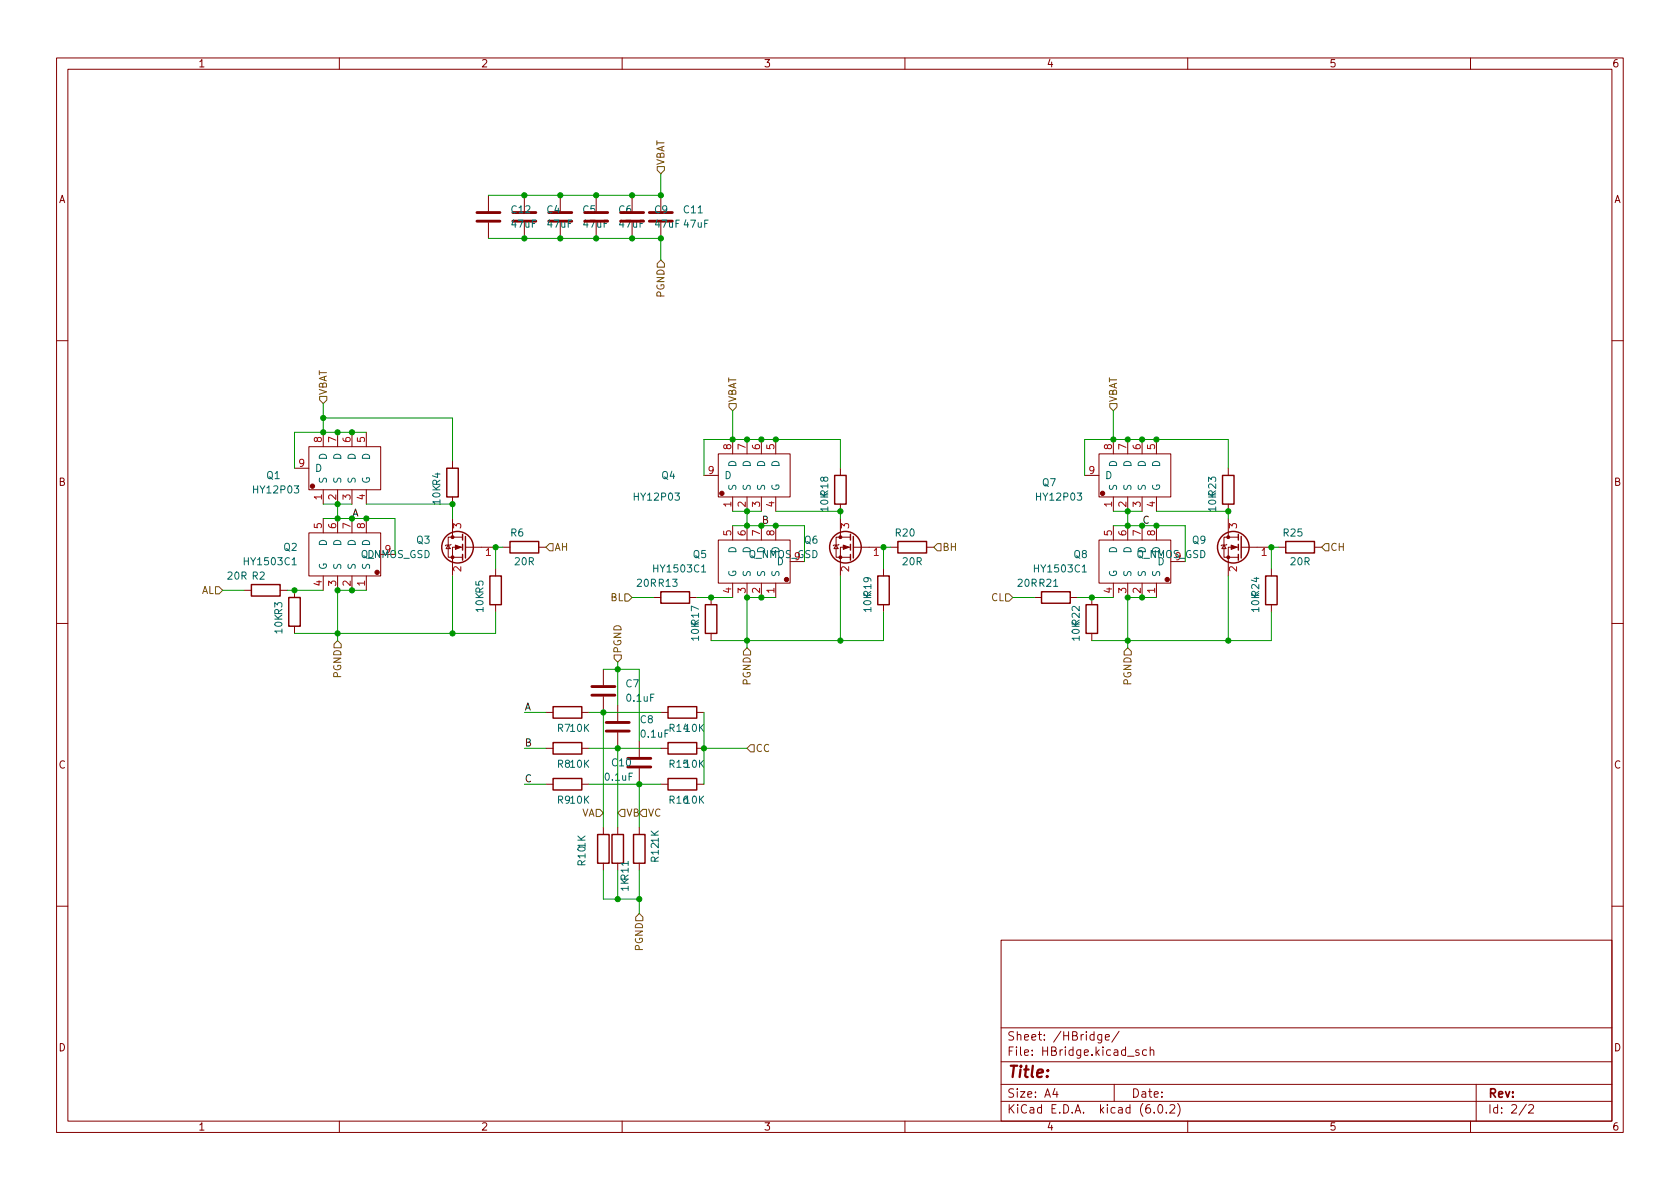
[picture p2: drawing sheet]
<svg xmlns="http://www.w3.org/2000/svg" width="297mm" height="210mm" viewBox="0 0 297 210" stroke-linecap="round" stroke-linejoin="round" font-family="sans-serif">
<g fill="none" stroke="#840000" stroke-width=".18">
<path d="M10 10.2h277v190.1h-277zM12 12.2h273v186.1h-273zM60 10.2v2M110 10.2v2M160 10.2v2M210 10.2v2M260 10.2v2M86.4 34.5v2.8M86.4 39.4v2.8M92.7 34.5v2.8M92.7 39.4v2.8M99.1 34.5v2.8"/>
<path d="M99.1 39.4v2.8M105.4 34.5v2.8M105.4 39.4v2.8M111.8 34.5v2.8M111.8 39.4v2.8M116.8 34.5v2.8M116.8 39.4v2.8M10 60.2h2M54.6 79h12.7v7.6h-12.7zM57.1 76.4v2.6M59.7 76.4v2.6M62.2 76.4v2.6"/>
<path d="M64.8 76.4v2.6M129.5 77.7v2.6M132.1 77.7v2.6M134.6 77.7v2.6M137.2 77.7v2.6M196.8 77.7v2.6M199.4 77.7v2.6M201.9 77.7v2.6M204.5 77.7v2.6M285 60.2h2M52.1 82.8h2.5M54.6 94.2h12.7v7.6h-12.7z"/>
<path d="M57.1 86.6v2.5M57.1 91.7v2.5M59.7 86.6v2.5M59.7 91.7v2.5M62.2 86.6v2.5M62.2 91.7v2.5M64.8 86.6v2.5M64.8 91.7v2.5M79.2 96.4l.4 .6h-.7zM79.8 96.3l-.2 .1h-.7l-.2 .1M80 81.5v1.3M80 87.9v1.2"/>
<path d="M80 91.7v3.3M81.8 96.8h-1.8v5M81.8 95h-2.6v3.5h2.6M82.3 96.8h5.3M88.9 96.8h1.3M95.2 96.8h1.3M124.5 84.1h2.5M127 95.5h12.7v7.6h-12.7zM127 80.3h12.7v7.6h-12.7zM129.5 87.9v2.5M129.5 93v2.5M132.1 87.9v2.5"/>
<path d="M132.1 93v2.5M134.6 87.9v2.5M134.6 93v2.5M137.2 87.9v2.5M137.2 93v2.5M147.8 96.4l.4 .6h-.8zM148.3 96.3l-.1 .1h-.8l-.1 .1M148.6 82.8v1.3M148.6 89.1v1.3M148.6 91.7v3.3M150.4 96.8h-1.8v5M150.4 95h-2.6v3.5h2.6"/>
<path d="M150.9 96.8h5.3M157.5 96.8h1.2M163.8 96.8h1.3M191.8 84.1h2.5M194.3 80.3h12.7v7.6h-12.7zM194.3 95.5h12.7v7.6h-12.7zM196.8 87.9v2.5M196.8 93v2.5M199.4 87.9v2.5M199.4 93v2.5M201.9 87.9v2.5M201.9 93v2.5"/>
<path d="M204.5 87.9v2.5M204.5 93v2.5M216.4 96.4l.4 .6h-.8zM216.9 96.3l-.1 .1h-.8l-.1 .1M217.2 82.8v1.3M217.2 89.1v1.3M217.2 91.7v3.3M218.9 96.8h-1.7v5M218.9 95h-2.5v3.5h2.5M219.5 96.8h5.3M226.1 96.8h1.2M232.4 96.8h1.3"/>
<path d="M10 110.2h2M43.2 104.4h1.2M49.5 104.4h1.3M52.1 104.4v1.3M52.1 110.7v1.3M57.1 101.8v2.6M59.7 101.8v2.6M62.2 101.8v2.6M64.8 101.8v2.6M87.6 100.6v1.2M87.6 106.9v1.3M106.7 118.4v2.8"/>
<path d="M115.6 105.7h1.2M121.9 105.7h1.3M125.7 105.7v1.2M125.7 112v1.3M129.5 103.1v2.6M132.1 103.1v2.6M134.6 103.1v2.6M137.2 103.1v2.6M156.2 100.6v1.2M156.2 106.9v1.3M182.9 105.7h1.2M189.2 105.7h1.3"/>
<path d="M193 105.7v1.2M193 112v1.3M196.8 103.1v2.6M199.4 103.1v2.6M201.9 103.1v2.6M204.5 103.1v2.6M224.8 100.6v1.2M224.8 106.9v1.3M285 110.2h2M96.5 132.3h1.3M96.5 126h1.3M96.5 138.7h1.3"/>
<path d="M102.9 132.3h1.2M102.9 126h1.2M102.9 138.7h1.2M106.7 123.2v2.8M109.2 124.7v2.8M109.2 129.5v2.8M113 131.1v2.8M113 135.9v2.8M116.8 132.3h1.3M116.8 126h1.3M116.8 138.7h1.3M123.2 132.3h1.3"/>
<path d="M123.2 126h1.3M123.2 138.7h1.3M106.7 146.3v1.3M106.7 152.6v1.3M109.2 146.3v1.3M109.2 152.6v1.3M113 146.3v1.3M113 152.6v1.3M10 160.2h2M177 166.3h108v32h-108zM285 160.2h2M60 198.3v2"/>
<path d="M110 198.3v2M160 198.3v2M177 194.8h108M177 191.8h108M177 187.8h108M177 181.8h108M186.5 192.5l-.4 1h1M186.9 193v1M194.8 182.9v1.2l-.3 .3h-.4M194.8 183l-.4-.1-.3 .3v.4l.1 .3h.6M195.4 183.4l.7-.1v-.3l-.5-.1-.2 .2 .1 .8h.6M197 191.8v3"/>
<path d="M197.9 182.4l-1.3 1.9M201.4 185.7l-.4-.1-.2 .2 .1 .3 .5 .1v.4h-.6M202.7 185.7l-.4-.1-.3 .3v.4l.1 .3h.6M203.4 185.8l.2-.2 .3 .1 .1 .9M203.4 185.1v1.5M204.1 196.7v.1M204.9 195.4l.2-.1a.81 .81 0 0 1 .6 .7 .81 .81 0 0 1-.3 .8h-.2a.81 .81 0 0 1-.6-.6 .81 .81 0 0 1 .3-.8zM206.2 196.7v.1M206.9 195.5l.5-.2 .2 .2 .1 .3-.9 1h.9M208.2 195.1a1.72 1.72 0 0 1 0 2.3M210 198.3v2M260 198.3v2"/>
<path d="M261 191.8v6.5M269.9 195.3l-1.3 1.9M270.3 195.5l.6-.2 .2 .2 .1 .3-1 1h1"/>
</g>
<g fill="none" stroke="#840000" stroke-width=".25">
<path d="M79 82.8h2v5.1h-2zM81.8 94.5v1M81.8 96.3v1M81.8 98v1.1M82.3 94.9v3.8M90.2 95.8h5v2h-5zM147.6 84.1h2v5h-2zM150.4 94.5v1M150.4 96.3v1M150.4 98v1.1M150.9 94.9v3.8M158.7 95.8h5.1v2h-5.1z"/>
<path d="M216.2 84.1h2v5h-2zM218.9 94.5v1M218.9 96.3v1M218.9 98v1.1M219.5 94.9v3.8M227.3 95.8h5.1v2h-5.1zM44.4 103.4h5.1v2h-5.1zM51.1 105.7h2v5h-2zM86.6 101.8h2v5.1h-2zM116.8 104.6h5.1v2.1h-5.1zM124.7 106.9h2v5.1h-2zM155.2 101.8h2v5.1h-2z"/>
<path d="M184.1 104.6h5.1v2.1h-5.1zM192 106.9h2.1v5.1h-2.1zM223.8 101.8h2v5.1h-2zM97.8 131.3h5.1v2h-5.1zM97.8 125h5.1v2h-5.1zM97.8 137.7h5.1v2h-5.1zM118.1 131.3h5.1v2h-5.1zM118.1 137.7h5.1v2h-5.1zM118.1 125h5.1v2h-5.1zM105.7 147.6h2v5h-2zM108.2 147.6h2v5h-2zM112 147.6h2v5h-2z"/>
<circle cx="80.9" cy="96.8" r="2.79"/>
<circle cx="149.5" cy="96.8" r="2.79"/>
<circle cx="218.1" cy="96.8" r="2.79"/>
</g>
<g fill="#840000" stroke="#840000" stroke-width=".18">
<path d="M80.5 96.4l1 .4-1 .3z"/>
<path d="M149.1 96.4l1 .4-1 .3z"/>
<path d="M217.7 96.4l1 .4-1 .3z"/>
<circle cx="66.7" cy="101.2" r=".38"/>
<circle cx="80" cy="98.5" r=".25"/>
<circle cx="80" cy="95" r=".25"/>
<circle cx="148.6" cy="98.5" r=".25"/>
<circle cx="148.6" cy="95" r=".25"/>
<circle cx="139.1" cy="102.5" r=".38"/>
<circle cx="194.9" cy="87.2" r=".38"/>
<circle cx="206.4" cy="102.5" r=".38"/>
<circle cx="127.6" cy="87.2" r=".38"/>
<circle cx="217.2" cy="98.5" r=".25"/>
<circle cx="217.2" cy="95" r=".25"/>
<circle cx="55.2" cy="86" r=".38"/>
</g>
<path d="M51.7 99.9h.7M124 101.2h.8M191.4 101.2h.7" fill="none" stroke="#006464" stroke-width=".18"/>
<g fill="none" stroke="#840000" stroke-width=".51">
<path d="M84.3 39.1h4.1M84.3 37.6h4.1M90.7 39.1h4M90.7 37.6h4M97 39.1h4.1M97 37.6h4.1M103.4 39.1h4M103.4 37.6h4M109.7 39.1h4.1M109.7 37.6h4.1M114.8 39.1h4.1M114.8 37.6h4.1"/>
<path d="M104.6 121.4h4.1M104.6 122.9h4.1M107.2 127.8h4.1M107.2 129.3h4.1M111 134.1h4.1M111 135.6h4.1"/>
</g>
<g fill="none" stroke="#725600" stroke-width=".18">
<path d="M116.2 29.5h1.3v.6l-.7 .6-.6-.6zM116.8 46l.7 .6v.6h-1.3v-.6zM56.5 70.1h1.3v.6l-.7 .7-.6-.7zM128.9 71.4h1.3v.6l-.7 .6-.6-.6zM196.2 71.4h1.3v.6l-.7 .6-.6-.6zM97.2 96.1h.6v1.3h-.6l-.7-.6zM165.7 96.1h.7v1.3h-.7l-.6-.6zM234.3 96.1h.6v1.3h-.6l-.6-.6zM38.1 103.8h.6l.7 .6-.7 .6h-.6zM59.7 113.3l.6 .6v.6h-1.2v-.6zM108.6 115.8h1.3v.7l-.7 .6-.6-.6zM110.5 105h.6l.7 .7-.7 .6h-.6z"/>
<path d="M131.4 115.2l.7-.7 .6 .7v.6h-1.3zM177.8 105h.6l.7 .7-.7 .6h-.6zM199.4 114.5l.6 .7v.6h-1.2v-.6zM132.7 131.7h.6v1.3h-.6l-.6-.7zM105.4 143.1h.6l.7 .7-.7 .6h-.6zM109.2 143.8l.7-.7h.6v1.3h-.6zM113.7 143.1h.6v1.3h-.6l-.7-.6zM113 161.5l.7 .7v.6h-1.3v-.6z"/>
</g>
<g fill="none" stroke="#009600" stroke-width=".18">
<path d="M116.8 30.7v3.8h-30.4M86.4 42.2h30.4v3.8M57.1 73.9h22.9v7.6M57.1 71.4v5M64.8 76.4h-12.7v6.4M129.5 72.6v5.1M196.8 72.6v5.1M57.1 89.1h5.1M57.1 91.7h12.7v6.3M59.7 89.1v2.6M64.8 89.1h15.2v2.6M88.9 96.8h-1.3v3.8"/>
<path d="M129.5 90.4h5.1M129.5 93h12.7v6.3M132.1 90.4v2.6M137.2 90.4h11.4v1.3M148.6 82.8v-5.1h-24.1v6.4M157.5 96.8h-1.3v3.8M196.8 90.4h5.1M196.8 93h12.7v6.3M199.4 90.4v2.6M204.5 90.4h12.7v1.3M217.2 82.8v-5.1h-25.4v6.4M226.1 96.8h-1.3v3.8"/>
<path d="M39.4 104.4h3.8M50.8 104.4h6.3M64.8 104.4h-5.1v8.9M80 101.8v10.2M87.6 108.2v3.8h-35.5M106.7 118.4h6.3v12.7M109.2 117.1v7.6M111.8 105.7h3.8M123.2 105.7h6.3M137.2 105.7h-5.1v8.8M148.6 101.8v11.5M156.2 108.2v5.1h-30.5"/>
<path d="M179.1 105.7h3.8M190.5 105.7h6.3M204.5 105.7h-5.1v8.8M217.2 101.8v11.5M224.8 108.2v5.1h-31.8M92.7 138.7h3.8M92.7 132.3h3.8M92.7 126h3.8M104.1 138.7h12.7M104.1 132.3h12.7M104.1 126h12.7M106.7 126v20.3"/>
<path d="M109.2 132.3v14M113 138.7v7.6M124.5 132.3h7.6M124.5 126v12.7M106.7 153.9v5.1h6.3M109.2 153.9v5.1M113 153.9v7.6"/>
</g>
<g fill="#009600" stroke="#009600" stroke-width=".18">
<circle cx="105.4" cy="42.2" r=".46"/>
<circle cx="99.1" cy="34.5" r=".46"/>
<circle cx="99.1" cy="42.2" r=".46"/>
<circle cx="116.8" cy="34.5" r=".46"/>
<circle cx="92.7" cy="34.5" r=".46"/>
<circle cx="92.7" cy="42.2" r=".46"/>
<circle cx="116.8" cy="42.2" r=".46"/>
<circle cx="111.8" cy="42.2" r=".46"/>
<circle cx="111.8" cy="34.5" r=".46"/>
<circle cx="105.4" cy="34.5" r=".46"/>
<circle cx="148.6" cy="113.3" r=".46"/>
<circle cx="137.2" cy="77.7" r=".46"/>
<circle cx="132.1" cy="93" r=".46"/>
<circle cx="134.6" cy="93" r=".46"/>
<circle cx="132.1" cy="105.7" r=".46"/>
<circle cx="134.6" cy="105.7" r=".46"/>
<circle cx="132.1" cy="113.3" r=".46"/>
<circle cx="137.2" cy="93" r=".46"/>
<circle cx="148.6" cy="90.4" r=".46"/>
<circle cx="156.2" cy="96.8" r=".46"/>
<circle cx="132.1" cy="77.7" r=".46"/>
<circle cx="134.6" cy="77.7" r=".46"/>
<circle cx="109.2" cy="132.3" r=".46"/>
<circle cx="109.2" cy="159" r=".46"/>
<circle cx="113" cy="159" r=".46"/>
<circle cx="113" cy="138.7" r=".46"/>
<circle cx="124.5" cy="132.3" r=".46"/>
<circle cx="201.9" cy="93" r=".46"/>
<circle cx="217.2" cy="90.4" r=".46"/>
<circle cx="204.5" cy="93" r=".46"/>
<circle cx="217.2" cy="113.3" r=".46"/>
<circle cx="199.4" cy="105.7" r=".46"/>
<circle cx="199.4" cy="113.3" r=".46"/>
<circle cx="201.9" cy="105.7" r=".46"/>
<circle cx="224.8" cy="96.8" r=".46"/>
<circle cx="52.1" cy="104.4" r=".46"/>
<circle cx="62.2" cy="104.4" r=".46"/>
<circle cx="62.2" cy="76.4" r=".46"/>
<circle cx="59.7" cy="76.4" r=".46"/>
<circle cx="59.7" cy="89.1" r=".46"/>
<circle cx="59.7" cy="112" r=".46"/>
<circle cx="59.7" cy="104.4" r=".46"/>
<circle cx="62.2" cy="91.7" r=".46"/>
<circle cx="80" cy="112" r=".46"/>
<circle cx="59.7" cy="91.7" r=".46"/>
<circle cx="57.1" cy="76.4" r=".46"/>
<circle cx="57.1" cy="73.9" r=".46"/>
<circle cx="64.8" cy="91.7" r=".46"/>
<circle cx="80" cy="89.1" r=".46"/>
<circle cx="125.7" cy="105.7" r=".46"/>
<circle cx="109.2" cy="118.4" r=".46"/>
<circle cx="106.7" cy="126" r=".46"/>
<circle cx="87.6" cy="96.8" r=".46"/>
<circle cx="132.1" cy="90.4" r=".46"/>
<circle cx="129.5" cy="77.7" r=".46"/>
<circle cx="199.4" cy="77.7" r=".46"/>
<circle cx="201.9" cy="77.7" r=".46"/>
<circle cx="204.5" cy="77.7" r=".46"/>
<circle cx="193" cy="105.7" r=".46"/>
<circle cx="199.4" cy="93" r=".46"/>
<circle cx="199.4" cy="90.4" r=".46"/>
<circle cx="196.8" cy="77.7" r=".46"/>
</g>
<text font-size="2.8" fill="#840000" x="178" y="190.6">Title:</text>
<g font-size="2.1" fill="#840000">
<text x="178" y="184">Sheet: /HBridge/</text>
<text x="178" y="186.7">File: HBridge.kicad_sch</text>
<text x="178" y="196.9">KiCad E.D.A. kicad (6.0.2)</text>
<text x="178" y="194.1">Size: A4</text>
<text x="200" y="194.1">Date:</text>
<text x="263" y="194.1">Rev:</text>
<text x="263" y="196.9">Id: 2/2</text>
</g>
<g font-size="1.8" fill="#840000">
<text x="35" y="11.9">1</text>
<text x="85" y="11.9">2</text>
<text x="135" y="11.9">3</text>
<text x="185" y="11.9">4</text>
<text x="235" y="11.9">5</text>
<text x="285" y="11.9">6</text>
<text x="10.3" y="35.9">A</text>
<text x="285.3" y="35.9">A</text>
<text x="10.3" y="85.9">B</text>
<text x="285.3" y="85.9">B</text>
<text x="132.3" y="98.7">Q_NMOS_GSD</text>
<text x="10.3" y="135.9">C</text>
<text x="285.3" y="135.9">C</text>
<text x="10.3" y="185.9">D</text>
<text x="285.3" y="185.9">D</text>
<text x="35" y="199.9">1</text>
<text x="85" y="199.9">2</text>
<text x="135" y="199.9">3</text>
<text x="185" y="199.9">4</text>
<text x="235" y="199.9">5</text>
<text x="285" y="199.9">6</text>
</g>
<g font-size="1.8" fill="#725600">
<text x="117.5" y="29.3" transform="rotate(-90 117.5 29.3)">VBAT</text>
<text x="117.5" y="52.5" transform="rotate(-90 117.5 52.5)">PGND</text>
<text x="57.8" y="69.9" transform="rotate(-90 57.8 69.9)">VBAT</text>
<text x="130.2" y="71.2" transform="rotate(-90 130.2 71.2)">VBAT</text>
<text x="197.5" y="71.2" transform="rotate(-90 197.5 71.2)">VBAT</text>
<text x="98" y="97.4">AH</text>
<text x="166.6" y="97.4">BH</text>
<text x="235.1" y="97.4">CH</text>
<text x="35.6" y="105">AL</text>
<text x="107.9" y="106.3">BL</text>
<text x="175.3" y="106.3">CL</text>
<text x="60.3" y="119.8" transform="rotate(-90 60.3 119.8)">PGND</text>
<text x="109.9" y="115.6" transform="rotate(-90 109.9 115.6)">PGND</text>
<text x="132.7" y="121.1" transform="rotate(-90 132.7 121.1)">PGND</text>
<text x="200" y="121.1" transform="rotate(-90 200 121.1)">PGND</text>
<text x="133.5" y="133">CC</text>
<text x="102.8" y="144.4">VA</text>
<text x="110.7" y="144.4">VB</text>
<text x="114.5" y="144.4">VC</text>
<text x="113.7" y="168.1" transform="rotate(-90 113.7 168.1)">PGND</text>
</g>
<g font-size="1.8" fill="#006464">
<text x="90.5" y="37.7">C12</text>
<text x="90.5" y="40.3">47uF</text>
<text x="96.7" y="37.7">C4</text>
<text x="96.9" y="40.3">47uF</text>
<text x="103.1" y="37.7">C5</text>
<text x="103.2" y="40.3">47uF</text>
<text x="109.4" y="37.7">C6</text>
<text x="109.6" y="40.3">47uF</text>
<text x="115.8" y="37.7">C9</text>
<text x="115.9" y="40.3">47uF 47uF</text>
<text x="121" y="37.7">C11</text>
<text x="55.6" y="83.4">D</text>
<text x="57.8" y="81.3" transform="rotate(-90 57.8 81.3)">D</text>
<text x="60.3" y="81.3" transform="rotate(-90 60.3 81.3)">D</text>
<text x="62.9" y="81.3" transform="rotate(-90 62.9 81.3)">D</text>
<text x="65.4" y="81.3" transform="rotate(-90 65.4 81.3)">D</text>
<text x="130.2" y="82.6" transform="rotate(-90 130.2 82.6)">D</text>
<text x="132.7" y="82.6" transform="rotate(-90 132.7 82.6)">D</text>
<text x="135.3" y="82.6" transform="rotate(-90 135.3 82.6)">D</text>
<text x="137.8" y="82.6" transform="rotate(-90 137.8 82.6)">D</text>
<text x="197.5" y="82.6" transform="rotate(-90 197.5 82.6)">D</text>
<text x="200" y="82.6" transform="rotate(-90 200 82.6)">D</text>
<text x="202.6" y="82.6" transform="rotate(-90 202.6 82.6)">D</text>
<text x="205.1" y="82.6" transform="rotate(-90 205.1 82.6)">D</text>
<text x="45" y="87.2">HY12P03</text>
<text x="47.2" y="84.7">Q1</text>
<text x="57.8" y="85.6" transform="rotate(-90 57.8 85.6)">S</text>
<text x="60.3" y="85.6" transform="rotate(-90 60.3 85.6)">S</text>
<text x="62.9" y="85.6" transform="rotate(-90 62.9 85.6)">S</text>
<text x="65.4" y="85.6" transform="rotate(-90 65.4 85.6)">G</text>
<text x="77.9" y="89.1" transform="rotate(-90 77.9 89.1)">10KR4</text>
<text x="112.3" y="88.5">HY12P03</text>
<text x="117" y="84.7">Q4</text>
<text x="128" y="84.7">D</text>
<text x="130.2" y="86.9" transform="rotate(-90 130.2 86.9)">S</text>
<text x="132.7" y="86.9" transform="rotate(-90 132.7 86.9)">S</text>
<text x="135.3" y="86.9" transform="rotate(-90 135.3 86.9)">S</text>
<text x="137.8" y="86.9" transform="rotate(-90 137.8 86.9)">G</text>
<text x="183.4" y="88.5">HY12P03</text>
<text x="184.3" y="86">Q7</text>
<text x="195.3" y="84.7">D</text>
<text x="197.5" y="86.9" transform="rotate(-90 197.5 86.9)">S</text>
<text x="200" y="86.9" transform="rotate(-90 200 86.9)">S</text>
<text x="202.6" y="86.9" transform="rotate(-90 202.6 86.9)">S</text>
<text x="205.1" y="86.9" transform="rotate(-90 205.1 86.9)">G</text>
<text x="90.3" y="94.9">R6</text>
<text x="146.4" y="90.4" transform="rotate(-90 146.4 90.4)">10KR18</text>
<text x="158.4" y="94.9">R20</text>
<text x="215" y="90.4" transform="rotate(-90 215 90.4)">10KR23</text>
<text x="227" y="94.9">R25</text>
<text x="43.4" y="99.9">HY1503C1</text>
<text x="50.2" y="97.4">Q2</text>
<text x="57.8" y="100.8" transform="rotate(-90 57.8 100.8)">G</text>
<text x="57.8" y="96.5" transform="rotate(-90 57.8 96.5)">D</text>
<text x="60.3" y="100.8" transform="rotate(-90 60.3 100.8)">S</text>
<text x="60.3" y="96.5" transform="rotate(-90 60.3 96.5)">D</text>
<text x="62.9" y="100.8" transform="rotate(-90 62.9 100.8)">S</text>
<text x="62.9" y="96.5" transform="rotate(-90 62.9 96.5)">D</text>
<text x="63.7" y="98.7">Q_NMOS_GSD</text>
<text x="65" y="98.7">D</text>
<text x="65.4" y="100.8" transform="rotate(-90 65.4 100.8)">S</text>
<text x="65.4" y="96.5" transform="rotate(-90 65.4 96.5)">D</text>
<text x="73.7" y="96.1">Q3</text>
<text x="91.1" y="99.9">20R</text>
<text x="115.8" y="101.2">HY1503C1</text>
<text x="122.6" y="98.7">Q5</text>
<text x="130.2" y="97.8" transform="rotate(-90 130.2 97.8)">D</text>
<text x="132.7" y="97.8" transform="rotate(-90 132.7 97.8)">D</text>
<text x="135.3" y="97.8" transform="rotate(-90 135.3 97.8)">D</text>
<text x="137.4" y="99.9">D</text>
<text x="137.8" y="97.8" transform="rotate(-90 137.8 97.8)">D</text>
<text x="142.3" y="96.1">Q6</text>
<text x="159.7" y="99.9">20R</text>
<text x="183.1" y="101.2">HY1503C1</text>
<text x="189.9" y="98.7">Q8</text>
<text x="197.5" y="97.8" transform="rotate(-90 197.5 97.8)">D</text>
<text x="200" y="97.8" transform="rotate(-90 200 97.8)">D</text>
<text x="200.9" y="98.7">Q_NMOS_GSD</text>
<text x="202.6" y="97.8" transform="rotate(-90 202.6 97.8)">D</text>
<text x="204.7" y="99.9">D</text>
<text x="205.1" y="97.8" transform="rotate(-90 205.1 97.8)">D</text>
<text x="207.8" y="99.1">9</text>
<text x="210.8" y="96.1">Q9</text>
<text x="228.2" y="99.9">20R</text>
<text x="40.3" y="102.5">20R R2</text>
<text x="112.7" y="103.8">20R R13</text>
<text x="130.2" y="102.1" transform="rotate(-90 130.2 102.1)">G</text>
<text x="132.7" y="102.1" transform="rotate(-90 132.7 102.1)">S</text>
<text x="135.3" y="102.1" transform="rotate(-90 135.3 102.1)">S</text>
<text x="137.8" y="102.1" transform="rotate(-90 137.8 102.1)">S</text>
<text x="180" y="103.8">20R R21</text>
<text x="197.5" y="102.1" transform="rotate(-90 197.5 102.1)">G</text>
<text x="200" y="102.1" transform="rotate(-90 200 102.1)">S</text>
<text x="202.6" y="102.1" transform="rotate(-90 202.6 102.1)">S</text>
<text x="205.1" y="102.1" transform="rotate(-90 205.1 102.1)">S</text>
<text x="49.9" y="112" transform="rotate(-90 49.9 112)">10KR3</text>
<text x="85.5" y="108.2" transform="rotate(-90 85.5 108.2)">10KR5</text>
<text x="123.6" y="113.2" transform="rotate(-90 123.6 113.2)">10KR17</text>
<text x="154.1" y="108.2" transform="rotate(-90 154.1 108.2)">10KR19</text>
<text x="190.9" y="113.2" transform="rotate(-90 190.9 113.2)">10KR22</text>
<text x="222.6" y="108.2" transform="rotate(-90 222.6 108.2)">10KR24</text>
<text x="110.7" y="121.5">C7</text>
<text x="110.9" y="124.1">0.1uF</text>
<text x="98.6" y="129.4">R710K</text>
<text x="113.2" y="127.9">C8</text>
<text x="113.4" y="130.4">0.1uF</text>
<text x="118.4" y="129.4">R1410K</text>
<text x="98.6" y="135.8">R810K</text>
<text x="108.3" y="135.5">C10</text>
<text x="118.4" y="135.8">R1510K</text>
<text x="98.6" y="142.1">R910K</text>
<text x="107.1" y="138">0.1uF</text>
<text x="118.4" y="142.1">R1610K</text>
<text x="103.5" y="153" transform="rotate(-90 103.5 153)">R101K</text>
<text x="116.5" y="152.4" transform="rotate(-90 116.5 152.4)">R121K</text>
<text x="111.1" y="157.6" transform="rotate(-90 111.1 157.6)">1KR11</text>
</g>
<g font-size="1.8" fill="#a90000">
<text x="52.8" y="82.5">9</text>
<text x="56.9" y="78.2" transform="rotate(-90 56.9 78.2)">8</text>
<text x="59.4" y="78.2" transform="rotate(-90 59.4 78.2)">7</text>
<text x="62" y="78.2" transform="rotate(-90 62 78.2)">6</text>
<text x="64.5" y="78.2" transform="rotate(-90 64.5 78.2)">5</text>
<text x="125.2" y="83.8">9</text>
<text x="129.3" y="79.5" transform="rotate(-90 129.3 79.5)">8</text>
<text x="131.8" y="79.5" transform="rotate(-90 131.8 79.5)">7</text>
<text x="134.4" y="79.5" transform="rotate(-90 134.4 79.5)">6</text>
<text x="136.9" y="79.5" transform="rotate(-90 136.9 79.5)">5</text>
<text x="192.5" y="83.8">9</text>
<text x="196.6" y="79.5" transform="rotate(-90 196.6 79.5)">8</text>
<text x="199.1" y="79.5" transform="rotate(-90 199.1 79.5)">7</text>
<text x="201.7" y="79.5" transform="rotate(-90 201.7 79.5)">6</text>
<text x="204.2" y="79.5" transform="rotate(-90 204.2 79.5)">5</text>
<text x="56.9" y="88.4" transform="rotate(-90 56.9 88.4)">1</text>
<text x="59.4" y="88.4" transform="rotate(-90 59.4 88.4)">2</text>
<text x="62" y="88.4" transform="rotate(-90 62 88.4)">3</text>
<text x="64.5" y="88.4" transform="rotate(-90 64.5 88.4)">4</text>
<text x="129.3" y="89.6" transform="rotate(-90 129.3 89.6)">1</text>
<text x="131.8" y="89.6" transform="rotate(-90 131.8 89.6)">2</text>
<text x="134.4" y="89.6" transform="rotate(-90 134.4 89.6)">3</text>
<text x="136.9" y="89.6" transform="rotate(-90 136.9 89.6)">4</text>
<text x="196.6" y="89.6" transform="rotate(-90 196.6 89.6)">1</text>
<text x="199.1" y="89.6" transform="rotate(-90 199.1 89.6)">2</text>
<text x="201.7" y="89.6" transform="rotate(-90 201.7 89.6)">3</text>
<text x="204.2" y="89.6" transform="rotate(-90 204.2 89.6)">4</text>
<text x="56.9" y="93.5" transform="rotate(-90 56.9 93.5)">5</text>
<text x="59.4" y="93.5" transform="rotate(-90 59.4 93.5)">6</text>
<text x="62" y="93.5" transform="rotate(-90 62 93.5)">7</text>
<text x="64.5" y="93.5" transform="rotate(-90 64.5 93.5)">8</text>
<text x="81.5" y="93.5" transform="rotate(-90 81.5 93.5)">3</text>
<text x="129.3" y="94.7" transform="rotate(-90 129.3 94.7)">5</text>
<text x="131.8" y="94.7" transform="rotate(-90 131.8 94.7)">6</text>
<text x="134.4" y="94.7" transform="rotate(-90 134.4 94.7)">7</text>
<text x="136.9" y="94.7" transform="rotate(-90 136.9 94.7)">8</text>
<text x="150.1" y="93.5" transform="rotate(-90 150.1 93.5)">3</text>
<text x="196.6" y="94.7" transform="rotate(-90 196.6 94.7)">5</text>
<text x="199.1" y="94.7" transform="rotate(-90 199.1 94.7)">6</text>
<text x="201.7" y="94.7" transform="rotate(-90 201.7 94.7)">7</text>
<text x="204.2" y="94.7" transform="rotate(-90 204.2 94.7)">8</text>
<text x="218.7" y="93.5" transform="rotate(-90 218.7 93.5)">3</text>
<text x="68.1" y="97.8">9</text>
<text x="81.5" y="101.1" transform="rotate(-90 81.5 101.1)">2</text>
<text x="85.9" y="98.3">1</text>
<text x="140.5" y="99.1">9</text>
<text x="150.1" y="101.1" transform="rotate(-90 150.1 101.1)">2</text>
<text x="154.4" y="98.3">1</text>
<text x="218.7" y="101.1" transform="rotate(-90 218.7 101.1)">2</text>
<text x="223" y="98.3">1</text>
<text x="56.9" y="103.6" transform="rotate(-90 56.9 103.6)">4</text>
<text x="59.4" y="103.6" transform="rotate(-90 59.4 103.6)">3</text>
<text x="62" y="103.6" transform="rotate(-90 62 103.6)">2</text>
<text x="64.5" y="103.6" transform="rotate(-90 64.5 103.6)">1</text>
<text x="129.3" y="104.9" transform="rotate(-90 129.3 104.9)">4</text>
<text x="131.8" y="104.9" transform="rotate(-90 131.8 104.9)">3</text>
<text x="134.4" y="104.9" transform="rotate(-90 134.4 104.9)">2</text>
<text x="136.9" y="104.9" transform="rotate(-90 136.9 104.9)">1</text>
<text x="196.6" y="104.9" transform="rotate(-90 196.6 104.9)">4</text>
<text x="199.1" y="104.9" transform="rotate(-90 199.1 104.9)">3</text>
<text x="201.7" y="104.9" transform="rotate(-90 201.7 104.9)">2</text>
<text x="204.2" y="104.9" transform="rotate(-90 204.2 104.9)">1</text>
</g>
<g font-size="1.8" fill="#0f0f0f">
<text x="62.2" y="91.3">A</text>
<text x="134.6" y="92.6">B</text>
<text x="201.9" y="92.6">C</text>
<text x="92.7" y="125.6">A</text>
<text x="92.7" y="132">B</text>
<text x="92.7" y="138.3">C</text>
</g>
</svg>
